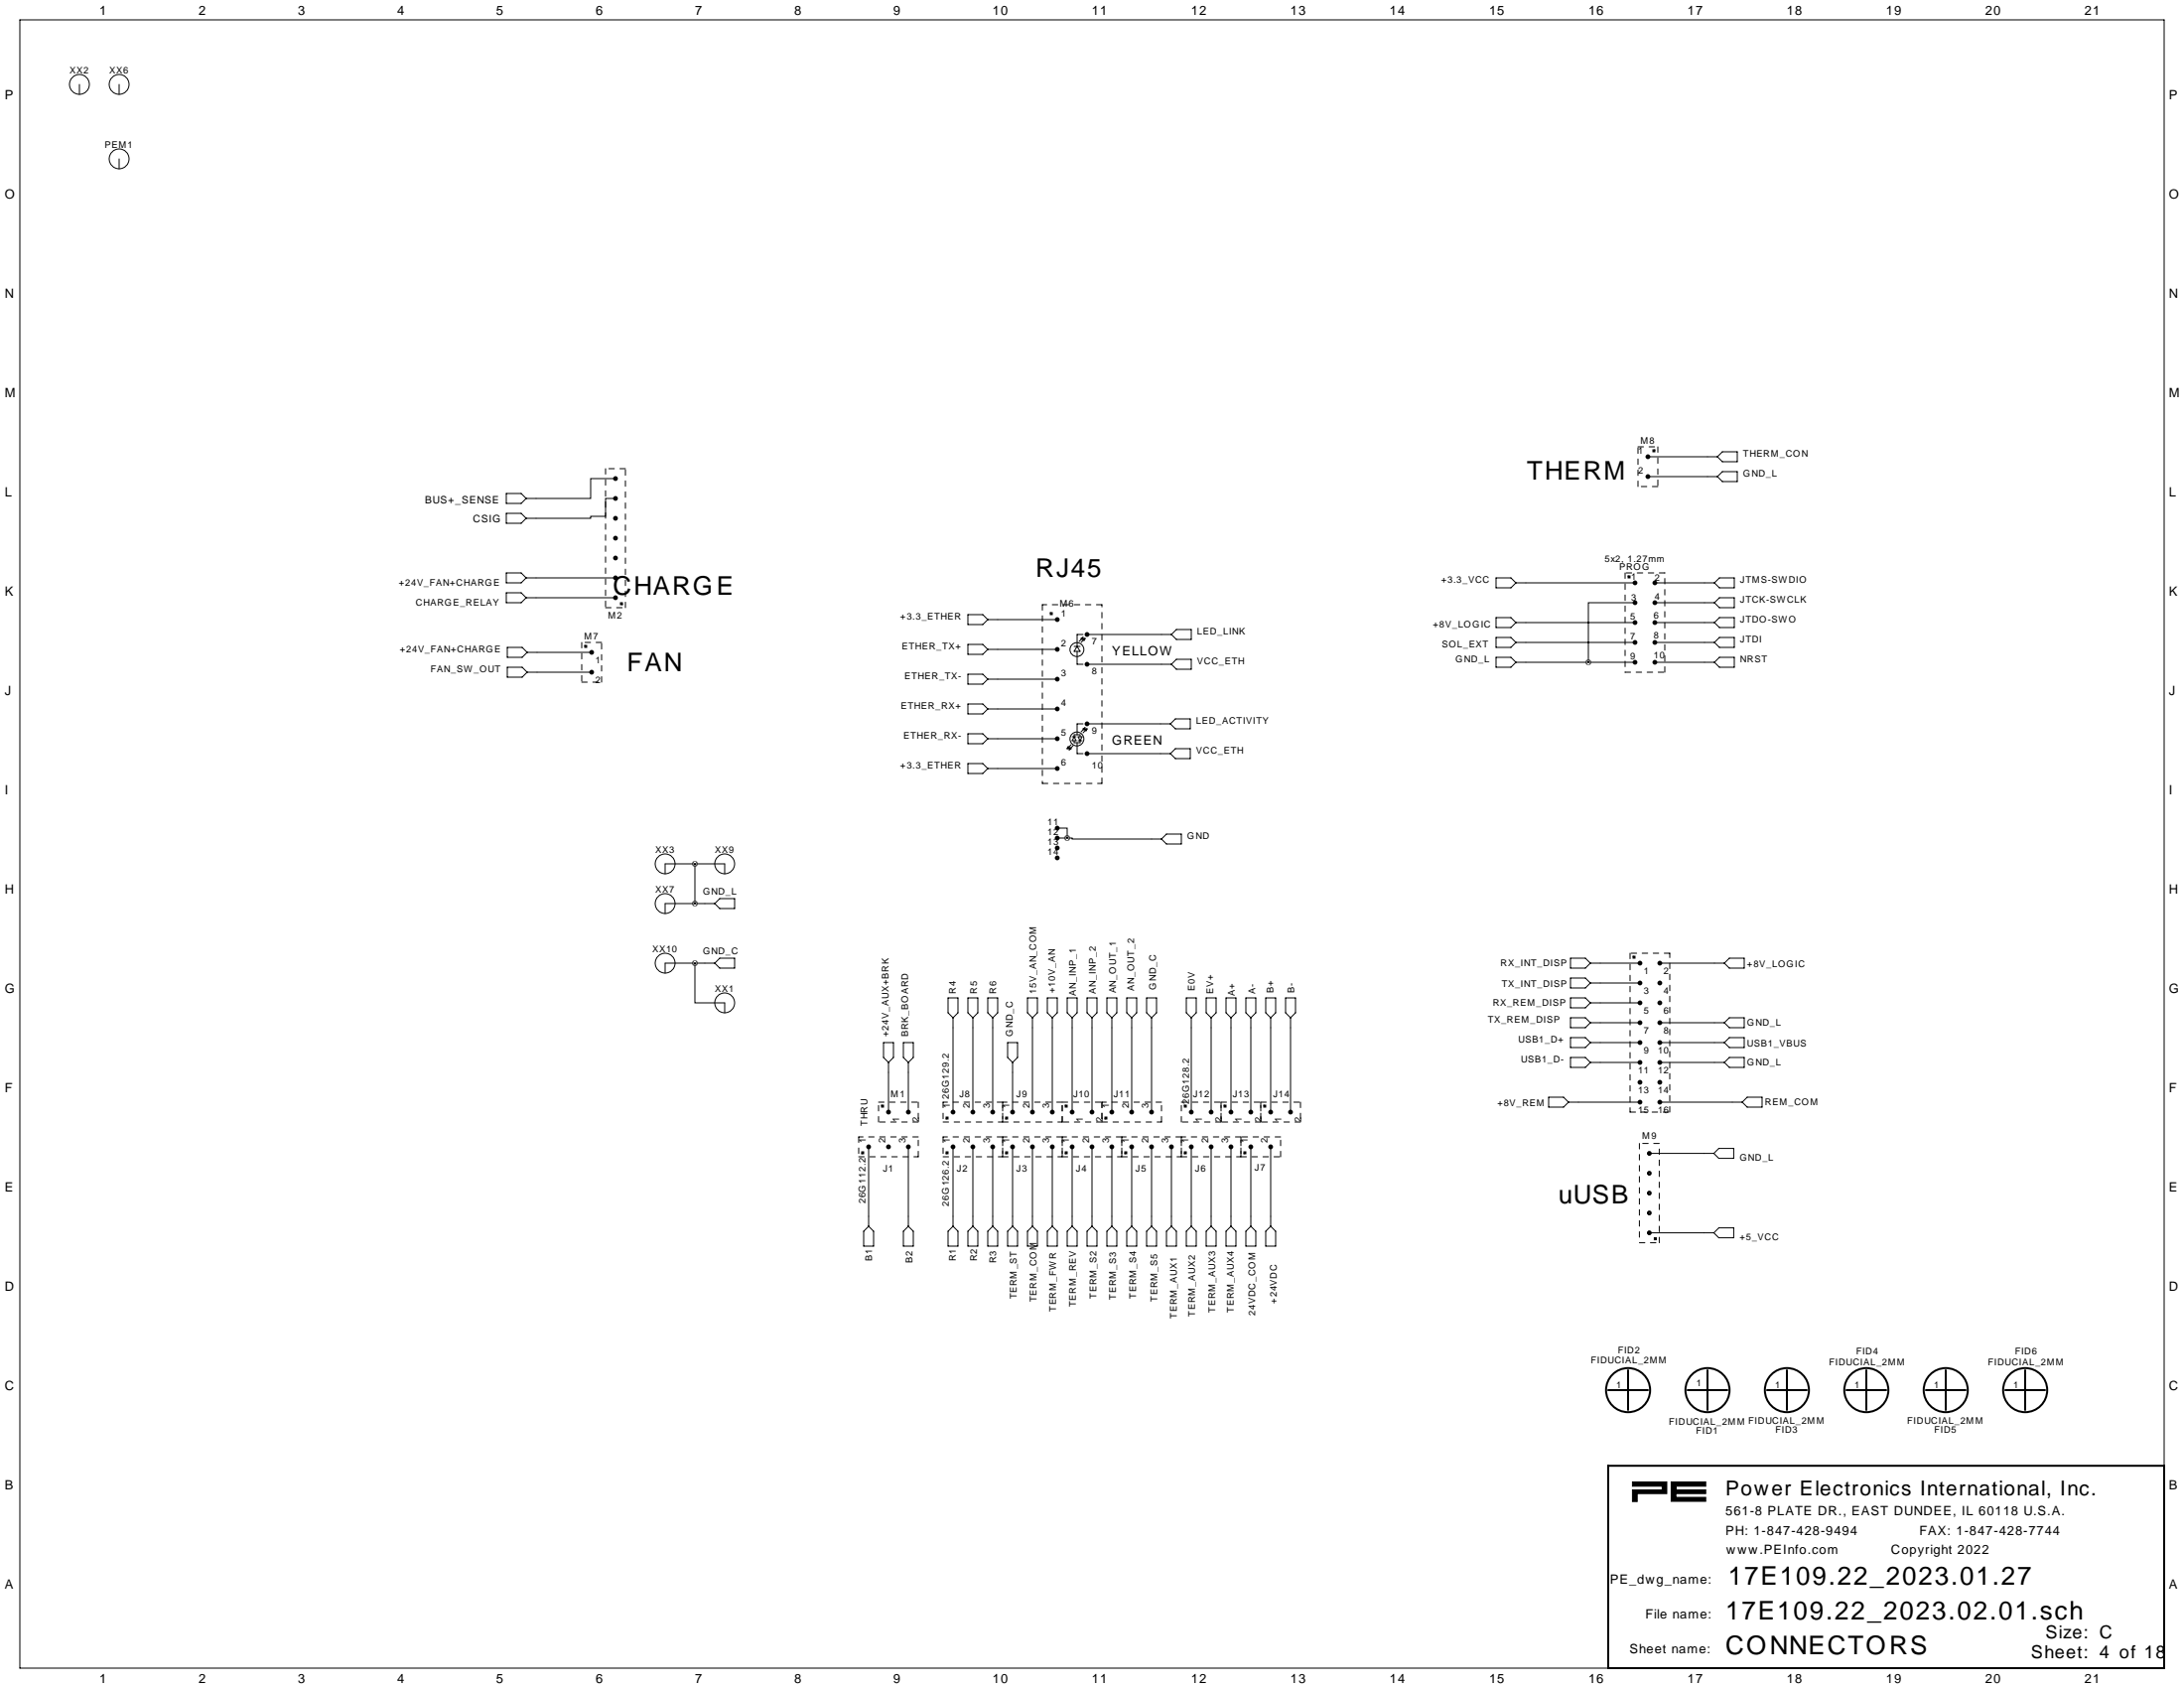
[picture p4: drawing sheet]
<svg xmlns="http://www.w3.org/2000/svg" width="559mm" height="432mm" viewBox="0 0 559 432" stroke-linecap="round" stroke-linejoin="round" font-family="sans-serif">
<g fill="#000" stroke="#000" stroke-width=".25">
<path d="M422.9 115.1h.5v.5h-.5zM158.7 154.2h.6v.5h-.6zM268.7 156.7h.5v.5h-.5zM416.6 147.3h.5v.5h-.5zM149.6 165.1h.5v.5h-.5zM417.8 244.6h.5v.5h-.5zM220.5 294.6h.5v.5h-.5zM225.6 282.7h.5v.5h-.5zM242.1 294.6h.5v.5h-.5zM242.1 285.8h.5v.5h-.5zM257.3 294.6h.5v.5h-.5zM257.3 285.8h.5v.5h-.5z"/>
<path d="M272.5 294.6h.5v.5h-.5zM272.5 282.7h.5v.5h-.5zM282.7 285.8h.5v.5h-.5zM287.8 294.6h.5v.5h-.5zM303 294.6h.5v.5h-.5zM303 282.7h.5v.5h-.5zM313.2 282.7h.5v.5h-.5zM318.3 294.6h.5v.5h-.5zM323.3 282.7h.5v.5h-.5zM423.3 316.6h.5v.5h-.5zM417.7 379.1h8.8v3h-7.6v2h-1.2v-3h7.6v-.9h-7.6zM427.6 379.1h8.8v1.1h-7.5v.9h7.5v1h-7.6v.9h7.6v1h-8.8z"/>
</g>
<g fill="none" stroke="#000" stroke-width=".25">
<path d="M5.1 5.1h548.6v421.6h-548.6zM20.3 21.6v2.5M30.5 21.6v2.5M30.5 40.6v2.6M421.6 116.8h17.8M440.7 115.6h3.8v2.5h-3.8l-1.3-1.3zM129.5 131.3h3.8l1.3 1.3-1.3 1.3h-3.8zM129.5 126.2h3.8l1.3 1.3-1.3 1.3h-3.8zM157.5 122.4h-6.4v5.1h-16.5M157.5 127.5h-2.6v4.6h-3.8v.5h-16.5M421.6 121.9h17.8M439.4 121.9l1.3-1.3h3.8v2.6h-3.8z"/>
<path d="M129.5 146.6h3.8l1.3 1.2-1.3 1.3h-3.8zM129.5 151.6h3.8l1.3 1.3-1.3 1.3h-3.8zM134.6 152.9h22.9M134.6 147.8h22.9M247.6 157.2h3.9l1.2 1.3-1.2 1.3h-3.9zM252.7 158.5h17.8M382.8 147.8h3.8l1.3 1.3-1.3 1.3h-3.8zM382.8 158h3.8l1.3 1.3-1.3 1.2h-3.8zM387.9 149.1h30.4M387.9 159.3h30.4M418.3 154.2h-11.9v15.2M423.4 154.2h15.3"/>
<path d="M423.4 149.1h15.3M423.4 159.3h15.3M438.7 154.2l1.2-1.3h3.8v2.5h-3.8zM438.7 149.1l1.2-1.3h3.8v2.6h-3.8zM438.7 159.3l1.2-1.3h3.8v2.5h-3.8zM129.8 165.6h3.8l1.3 1.3-1.3 1.2h-3.8zM129.8 170.7h3.8l1.3 1.3-1.3 1.2h-3.8zM134.9 166.9h16.5M134.9 172h16.5M247.6 164.8h3.9l1.2 1.3-1.2 1.3h-3.9zM247.6 172.5h3.9l1.2 1.2-1.2 1.3h-3.9zM252.7 173.7h17.8"/>
<path d="M252.7 166.1h17.8M274.8 165.4h1.6M275.6 165.4l.8 1.2h-1.6zM275.6 166.6v3.3h1.5M276.6 163.3l.5-.2-.2 .5zM277.1 162.3h-1.5v3.1M277.1 163.1l-1 1M277.1 163.6l.5-.3-.2 .5zM277.6 163.3l-1 1M278.1 162.3h21.6M278.1 169.9h21.6M299.7 162.3l1.3-1.3h3.8v2.6h-3.8z"/>
<path d="M299.7 169.9l1.3-1.2h3.8v2.5h-3.8zM382.8 163.1h3.8l1.3 1.2-1.3 1.3h-3.8zM382.8 168.1h3.8l1.3 1.3-1.3 1.3h-3.8zM387.9 164.3h30.4M387.9 169.4h30.4M423.4 164.3h15.3M423.4 169.4h15.3M438.7 164.3l1.2-1.2h3.8v2.5h-3.8zM438.7 169.4l1.2-1.3h3.8v2.6h-3.8zM247.6 180.1h3.9l1.2 1.3-1.2 1.2h-3.9zM247.6 187.7h3.9l1.2 1.3-1.2 1.2h-3.9zM247.6 195.3h3.9l1.2 1.3-1.2 1.3h-3.9z"/>
<path d="M252.7 196.6h17.8M252.7 189h17.8M252.7 181.4h17.8M273.3 191l.3 .3-.6 .2zM273.8 191.3l.3 .2-.5 .3zM274.1 190.5l-1.1 1M274.3 188.5h1M274.6 190.8l-1 1M274.8 188.5v-.5h1.6v.5M274.8 189.5v.5h1.6v-.5M274.8 188.5l.5 1h-1zM275.6 190v2.8h1.5"/>
<path d="M275.8 188.5h1.1l-.5 1zM275.8 189.5h1.1M277.1 185.2h-1.5v2.8M277.1 186.4l.5-.2-.2 .5zM277.6 186.2l-1 1M277.6 186.7l.5-.3-.2 .5zM278.1 186.4l-1 1.1M278.1 185.2h21.4M278.1 192.8h21.4M300.7 183.9h3.8v2.5h-3.8l-1.2-1.2zM300.7 191.5h3.8v2.6h-3.8l-1.2-1.3zM270.5 211.8h2.5v2.6"/>
<path d="M270.5 214.4h2.5M273 214.4h1.3v.2h22.9M298.4 213.4h3.9v2.5h-3.9l-1.2-1.3zM170.2 223.5v-2.5h15.2v2.5M177.8 221v10.1M182.9 231.1h-12.7v2.6M184.1 229.9h3.9v2.5h-3.9l-1.2-1.3zM177.8 246.4v10.1h7.6v2.6M182.9 246.4h-12.7v2.5M184.1 245.1h3.9v2.5h-3.9l-1.2-1.2zM242.6 255.3h2.5v3.8l-1.3 1.2-1.2-1.2zM247.6 255.3h2.6v3.8l-1.3 1.2-1.3-1.2z"/>
<path d="M252.7 255.3h2.6v3.8l-1.3 1.2-1.3-1.2zM262.9 255.3h2.5v3.8l-1.2 1.2-1.3-1.2zM268 255.3h2.5v3.8l-1.3 1.2-1.2-1.2zM273 255.3h2.6v3.8l-1.3 1.2-1.3-1.2zM278.1 255.3h2.6v3.8l-1.3 1.2-1.3-1.2zM283.2 255.3h2.6v3.8l-1.3 1.2-1.3-1.2zM288.3 255.3h2.5v3.8l-1.2 1.2-1.3-1.2zM293.4 255.3h2.5v3.8l-1.3 1.2-1.2-1.2zM303.5 255.3h2.6v3.8l-1.3 1.2-1.3-1.2zM308.6 255.3h2.5v3.8l-1.2 1.2-1.3-1.2zM313.7 255.3h2.5v3.8l-1.2 1.2-1.3-1.2zM318.8 255.3h2.5v3.8l-1.3 1.2-1.2-1.2z"/>
<path d="M323.8 255.3h2.6v3.8l-1.3 1.2-1.3-1.2zM328.9 255.3h2.6v3.8l-1.3 1.2-1.3-1.2zM401.8 245.1h3.8l1.3 1.3-1.3 1.2h-3.8zM401.8 255.3h3.8l1.3 1.2-1.3 1.3h-3.8zM401.8 250.2h3.8l1.3 1.3-1.3 1.2h-3.8zM406.9 246.4h12.7M406.9 251.5h12.7M406.9 256.5h12.7M424.7 246.4h16.5M442.5 245.1h3.8v2.5h-3.8l-1.3-1.2zM226.1 266.7h2.5v3.8l-1.3 1.3-1.2-1.3zM227.3 271.8v12.7"/>
<path d="M231.1 266.7h2.6v3.8l-1.3 1.3-1.3-1.3zM232.4 271.8v12.7M243.8 260.3v24.2M248.9 260.3v24.2M254 260.3v24.2M257.8 266.7h2.5v3.8l-1.2 1.3-1.3-1.3zM259.1 271.8v12.7M264.2 260.3v24.2M269.2 260.3v24.2M274.3 260.3v24.2M279.4 260.3v24.2M284.5 260.3v24.2"/>
<path d="M289.6 260.3v24.2M294.6 260.3v24.2M304.8 260.3v24.2M309.9 260.3v24.2M315 260.3v24.2M320 260.3v24.2M325.1 260.3v24.2M330.2 260.3v24.2M401.8 260.3h3.8l1.3 1.3-1.3 1.3h-3.8zM401.8 265.4h3.8l1.3 1.3-1.3 1.3h-3.8zM401.8 270.5h3.8l1.3 1.3-1.3 1.2h-3.8zM406.9 266.7h12.7"/>
<path d="M406.9 261.6h12.7M406.9 271.8h12.7M424.7 266.7h16.5M424.7 261.6h16.5M424.7 271.8h16.5M442.5 260.3h3.8v2.6h-3.8l-1.3-1.3zM442.5 265.4h3.8v2.6h-3.8l-1.3-1.3zM442.5 270.5h3.8v2.5h-3.8l-1.3-1.2zM222.2 293.4v20.3M232.4 293.4v20.3M243.8 293.4v20.3M248.9 293.4v20.3"/>
<path d="M254 293.4v20.3M259.1 293.4v20.3M264.2 293.4v20.3M269.2 293.4v20.3M274.3 293.4v20.3M279.4 293.4v20.3M284.5 293.4v20.3M289.6 293.4v20.3M294.6 293.4v20.3M299.7 293.4v20.3M304.8 293.4v20.3M309.9 293.4v20.3"/>
<path d="M315 293.4v20.3M320 293.4v20.3M325.1 293.4v20.3M396.2 280.7h3.8l1.3 1.2-1.3 1.3h-3.8zM401.3 281.9h18.3M422 295h16.5M424.7 281.9h21.1M439.8 293.8h3.8v2.5h-3.8l-1.3-1.3zM447 280.7h3.8v2.5h-3.8l-1.2-1.3zM221 315l1.2-1.3 1.3 1.3v3.8h-2.5zM231.1 315l1.3-1.3 1.3 1.3v3.8h-2.6zM242.6 315l1.2-1.3 1.3 1.3v3.8h-2.5z"/>
<path d="M247.6 315l1.3-1.3 1.3 1.3v3.8h-2.6zM252.7 315l1.3-1.3 1.3 1.3v3.8h-2.6zM257.8 315l1.3-1.3 1.2 1.3v3.8h-2.5zM264.2 313.7l1.2 1.3v3.8h-2.5v-3.8zM268 315l1.2-1.3 1.3 1.3v3.8h-2.5zM274.3 313.7l1.3 1.3v3.8h-2.6v-3.8zM278.1 315l1.3-1.3 1.3 1.3v3.8h-2.6zM283.2 315l1.3-1.3 1.3 1.3v3.8h-2.6zM288.3 315l1.3-1.3 1.2 1.3v3.8h-2.5zM293.4 315l1.2-1.3 1.3 1.3v3.8h-2.5zM299.7 313.7l1.3 1.3v3.8h-2.6v-3.8zM304.8 313.7l1.3 1.3v3.8h-2.6v-3.8z"/>
<path d="M308.6 315l1.3-1.3 1.2 1.3v3.8h-2.5zM313.7 315l1.3-1.3 1.2 1.3v3.8h-2.5zM318.8 315l1.2-1.3 1.3 1.3v3.8h-2.5zM323.8 315l1.3-1.3 1.3 1.3v3.8h-2.6zM422 315.4h16.5M439.8 314.1h3.8v2.5h-3.8l-1.3-1.2zM411.5 355.6h5.1M431.8 355.6h5.1M452.1 355.6h5.1M472.4 355.6h5.1M492.8 355.6h5M513.1 355.6h5.1"/>
<circle cx="20.3" cy="21.6" r="2.54"/>
<circle cx="30.5" cy="21.6" r="2.54"/>
<circle cx="30.5" cy="40.6" r="2.54"/>
<circle cx="275.5" cy="166.2" r="1.78"/>
<circle cx="275.5" cy="189" r="1.78"/>
<circle cx="170.2" cy="231.1" r="2.54"/>
<circle cx="170.2" cy="221" r="2.54"/>
<circle cx="185.4" cy="221" r="2.54"/>
<circle cx="170.2" cy="246.4" r="2.54"/>
<circle cx="185.4" cy="256.5" r="2.54"/>
</g>
<g fill="none" stroke="#000" stroke-width=".51">
<path d="M411.5 355.6h10.1M416.6 350.5v10.2M431.8 355.6h10.2M436.9 350.5v10.2M452.1 355.6h10.2M457.2 350.5v10.2M472.4 355.6h10.2M477.5 350.5v10.2M492.8 355.6h10.1M497.8 350.5v10.2M513.1 355.6h10.1M518.2 350.5v10.2"/>
<path d="M411.5 375h142.2v51.7h-142.2z"/>
<circle cx="421.6" cy="116.8" r=".36"/>
<circle cx="157.5" cy="132.6" r=".36"/>
<circle cx="157.5" cy="122.4" r=".36"/>
<circle cx="157.5" cy="127.5" r=".36"/>
<circle cx="157.5" cy="137.7" r=".36"/>
<circle cx="421.6" cy="121.9" r=".36"/>
<circle cx="157.5" cy="142.7" r=".36"/>
<circle cx="157.5" cy="147.8" r=".36"/>
<circle cx="157.5" cy="152.9" r=".36"/>
<circle cx="270.5" cy="158.5" r=".36"/>
<circle cx="418.3" cy="159.3" r=".36"/>
<circle cx="418.3" cy="149.1" r=".36"/>
<circle cx="418.3" cy="154.2" r=".36"/>
<circle cx="423.4" cy="159.3" r=".36"/>
<circle cx="423.4" cy="154.2" r=".36"/>
<circle cx="423.4" cy="149.1" r=".36"/>
<circle cx="151.4" cy="172" r=".36"/>
<circle cx="151.4" cy="166.9" r=".36"/>
<circle cx="270.5" cy="173.7" r=".36"/>
<circle cx="270.5" cy="166.1" r=".36"/>
<circle cx="278.1" cy="169.9" r=".36"/>
<circle cx="278.1" cy="162.3" r=".36"/>
<circle cx="418.3" cy="164.3" r=".36"/>
<circle cx="418.3" cy="169.4" r=".36"/>
<circle cx="423.4" cy="164.3" r=".36"/>
<circle cx="423.4" cy="169.4" r=".36"/>
<circle cx="270.5" cy="196.6" r=".36"/>
<circle cx="270.5" cy="181.4" r=".36"/>
<circle cx="270.5" cy="189" r=".36"/>
<circle cx="278.1" cy="192.8" r=".36"/>
<circle cx="278.1" cy="185.2" r=".36"/>
<circle cx="270.5" cy="216.9" r=".36"/>
<circle cx="270.5" cy="211.8" r=".36"/>
<circle cx="270.5" cy="219.5" r=".36"/>
<circle cx="270.5" cy="214.4" r=".36"/>
<circle cx="419.6" cy="251.5" r=".36"/>
<circle cx="419.6" cy="256.5" r=".36"/>
<circle cx="419.6" cy="246.4" r=".36"/>
<circle cx="424.7" cy="251.5" r=".36"/>
<circle cx="424.7" cy="256.5" r=".36"/>
<circle cx="424.7" cy="246.4" r=".36"/>
<circle cx="419.6" cy="276.9" r=".36"/>
<circle cx="419.6" cy="271.8" r=".36"/>
<circle cx="419.6" cy="266.7" r=".36"/>
<circle cx="419.6" cy="261.6" r=".36"/>
<circle cx="424.7" cy="276.9" r=".36"/>
<circle cx="424.7" cy="266.7" r=".36"/>
<circle cx="424.7" cy="261.6" r=".36"/>
<circle cx="424.7" cy="271.8" r=".36"/>
<circle cx="222.3" cy="293.4" r=".36"/>
<circle cx="227.3" cy="293.4" r=".36"/>
<circle cx="227.3" cy="284.5" r=".36"/>
<circle cx="232.4" cy="293.4" r=".36"/>
<circle cx="232.4" cy="284.5" r=".36"/>
<circle cx="243.8" cy="293.4" r=".36"/>
<circle cx="243.8" cy="284.5" r=".36"/>
<circle cx="248.9" cy="284.5" r=".36"/>
<circle cx="248.9" cy="293.4" r=".36"/>
<circle cx="254" cy="293.4" r=".36"/>
<circle cx="254" cy="284.5" r=".36"/>
<circle cx="259.1" cy="284.5" r=".36"/>
<circle cx="259.1" cy="293.4" r=".36"/>
<circle cx="264.2" cy="284.5" r=".36"/>
<circle cx="264.2" cy="293.4" r=".36"/>
<circle cx="269.2" cy="293.4" r=".36"/>
<circle cx="269.2" cy="284.5" r=".36"/>
<circle cx="274.3" cy="293.4" r=".36"/>
<circle cx="274.3" cy="284.5" r=".36"/>
<circle cx="279.4" cy="284.5" r=".36"/>
<circle cx="279.4" cy="293.4" r=".36"/>
<circle cx="284.5" cy="293.4" r=".36"/>
<circle cx="284.5" cy="284.5" r=".36"/>
<circle cx="289.6" cy="293.4" r=".36"/>
<circle cx="289.6" cy="284.5" r=".36"/>
<circle cx="294.6" cy="293.4" r=".36"/>
<circle cx="294.6" cy="284.5" r=".36"/>
<circle cx="299.7" cy="293.4" r=".36"/>
<circle cx="304.8" cy="293.4" r=".36"/>
<circle cx="304.8" cy="284.5" r=".36"/>
<circle cx="309.9" cy="284.5" r=".36"/>
<circle cx="309.9" cy="293.4" r=".36"/>
<circle cx="315" cy="293.4" r=".36"/>
<circle cx="315" cy="284.5" r=".36"/>
<circle cx="320" cy="293.4" r=".36"/>
<circle cx="320" cy="284.5" r=".36"/>
<circle cx="325.1" cy="284.5" r=".36"/>
<circle cx="325.1" cy="293.4" r=".36"/>
<circle cx="330.2" cy="284.5" r=".36"/>
<circle cx="419.6" cy="281.9" r=".36"/>
<circle cx="422" cy="295" r=".36"/>
<circle cx="424.7" cy="281.9" r=".36"/>
<circle cx="422" cy="300.1" r=".36"/>
<circle cx="422" cy="305.2" r=".36"/>
<circle cx="422" cy="310.3" r=".36"/>
<circle cx="422" cy="315.4" r=".36"/>
<circle cx="416.6" cy="355.6" r="5.6"/>
<circle cx="436.9" cy="355.6" r="5.6"/>
<circle cx="457.2" cy="355.6" r="5.6"/>
<circle cx="477.5" cy="355.6" r="5.6"/>
<circle cx="497.8" cy="355.6" r="5.6"/>
<circle cx="518.2" cy="355.6" r="5.6"/>
</g>
<g fill="none" stroke="#000" stroke-width=".25" stroke-dasharray="1.4 1.4">
<path d="M154.9 119.9v35.5M160 119.9h-5.1M419.1 114.3h5.1M424.2 114.3v10.2M419.1 124.5v-10.2M424.2 124.5h-5.1M154.9 155.4h5.1M160 155.4v-35.5M266.7 154.7v45.7M281.9 154.7h-15.2M415.8 146.6v25.4M426 146.6h-10.2"/>
<path d="M148.8 164.3v10.2M148.8 174.5h5.1M153.9 174.5v-10.2M153.9 164.3h-5.1M415.8 172h10.2M426 172v-25.4M266.7 200.4h15.2M281.9 200.4v-45.7M417.1 243.8v40.7M427.2 243.8h-10.1M219.7 295.9h15.2M219.7 290.8v5.1"/>
<path d="M224.8 281.9h10.1M224.8 287v-5.1M234.9 295.9v-5.1M234.9 290.8h-15.2M234.9 281.9v5.1M234.9 287h-10.1M241.3 295.9h15.2M241.3 290.8v5.1M241.3 287h15.2M241.3 281.9v5.1M256.5 295.9v-5.1M256.5 290.8h-15.2"/>
<path d="M256.5 287v-5.1M256.5 281.9h-15.2M256.5 295.9h15.3M256.5 290.8v5.1M256.5 287h15.3M256.5 281.9v5.1M271.8 295.9v-5.1M271.8 290.8h-15.3M271.8 295.9h15.2M271.8 290.8v5.1M271.8 287v-5.1M271.8 281.9h-15.3"/>
<path d="M271.8 281.9h10.1M281.9 281.9v5.1M281.9 287h-10.1M281.9 287h15.3M287 295.9v-5.1M287 290.8h-15.2M287 295.9h15.3M287 290.8v5.1M297.2 287v-5.1M297.2 281.9h-15.3M302.3 295.9h15.2M302.3 290.8v5.1"/>
<path d="M302.3 295.9v-5.1M302.3 290.8h-15.3M302.3 281.9h10.1M302.3 287v-5.1M312.4 281.9h10.2M312.4 287v-5.1M312.4 281.9v5.1M312.4 287h-10.1M317.5 295.9v-5.1M317.5 290.8h-15.2M317.5 295.9h10.2M317.5 290.8v5.1"/>
<path d="M322.6 281.9h10.1M322.6 287v-5.1M322.6 281.9v5.1M322.6 287h-10.2M327.7 295.9v-5.1M327.7 290.8h-10.2M332.7 281.9v5.1M332.7 287h-10.1M417.1 284.5h10.1M419.5 292.5v25.4M424.5 292.5h-5M427.2 284.5v-40.7"/>
<path d="M419.5 317.9h5M424.5 317.9v-25.4"/>
</g>
<path d="M273 214.4a.05 .05 0 0 0 .1 0 .05 .05 0 0 0-.1 0z" fill="#000" stroke="#000" stroke-width="1.3"/>
<g font-size="6.6">
<text x="390.7" y="122.6">THERM</text>
<text x="265" y="147.6">RJ45</text>
<text x="156.9" y="152.1">CHARGE</text>
<text x="160.4" y="171.7">FAN</text>
<text x="398.7" y="307.9">uUSB</text>
<text x="442.2" y="405.4">17E109.22_2023.01.27</text>
<text x="441.5" y="414.3">17E109.22_2023.02.01.sch</text>
<text x="441.5" y="423.2">CONNECTORS</text>
</g>
<text font-size="5.3" x="441.5" y="382.6">Power Electronics International, Inc.</text>
<g font-size="4.6">
<text x="523.3" y="419.1">Size: C</text>
<text x="519.6" y="424.2">Sheet: 4 of 18</text>
</g>
<g font-size="3.3">
<text x="25.4" y="3.8">1</text>
<text x="50.8" y="3.8">2</text>
<text x="76.2" y="3.8">3</text>
<text x="101.6" y="3.8">4</text>
<text x="127" y="3.8">5</text>
<text x="152.4" y="3.8">6</text>
<text x="177.8" y="3.8">7</text>
<text x="203.2" y="3.8">8</text>
<text x="228.6" y="3.8">9</text>
<text x="254" y="3.8">10</text>
<text x="279.4" y="3.8">11</text>
<text x="304.8" y="3.8">12</text>
<text x="330.2" y="3.8">13</text>
<text x="355.6" y="3.8">14</text>
<text x="381" y="3.8">15</text>
<text x="406.4" y="3.8">16</text>
<text x="431.8" y="3.8">17</text>
<text x="457.2" y="3.8">18</text>
<text x="482.6" y="3.8">19</text>
<text x="508" y="3.8">20</text>
<text x="533.4" y="3.8">21</text>
<text x="1.3" y="25.4">P</text>
<text x="555" y="25.4">P</text>
<text x="1.3" y="50.8">O</text>
<text x="555" y="50.8">O</text>
<text x="1.3" y="76.2">N</text>
<text x="555" y="76.2">N</text>
<text x="1.3" y="101.6">M</text>
<text x="555" y="101.6">M</text>
<text x="1.3" y="127">L</text>
<text x="555" y="127">L</text>
<text x="1.3" y="152.4">K</text>
<text x="555" y="152.4">K</text>
<text x="284.5" y="167.6">YELLOW</text>
<text x="1.3" y="177.8">J</text>
<text x="555" y="177.8">J</text>
<text x="284.5" y="190.5">GREEN</text>
<text x="1.3" y="203.2">I</text>
<text x="555" y="203.2">I</text>
<text x="1.3" y="228.6">H</text>
<text x="555" y="228.6">H</text>
<text x="1.3" y="254">G</text>
<text x="555" y="254">G</text>
<text x="1.3" y="279.4">F</text>
<text x="555" y="279.4">F</text>
<text x="1.3" y="304.8">E</text>
<text x="555" y="304.8">E</text>
<text x="1.3" y="330.2">D</text>
<text x="555" y="330.2">D</text>
<text x="1.3" y="355.6">C</text>
<text x="555" y="355.6">C</text>
<text x="1.3" y="381">B</text>
<text x="555" y="381">B</text>
<text x="441.5" y="387.7">561-8 PLATE DR., EAST DUNDEE, IL 60118 U.S.A.</text>
<text x="441.5" y="392.7">PH: 1-847-428-9494</text>
<text x="491.1" y="392.6">FAX: 1-847-428-7744</text>
<text x="441.7" y="397.6">www.PEInfo.com</text>
<text x="483.9" y="397.5">Copyright 2022</text>
<text x="1.3" y="406.4">A</text>
<text x="411.9" y="405.1">PE_dwg_name:</text>
<text x="555" y="406.4">A</text>
<text x="421" y="414">File name:</text>
<text x="416.9" y="422.9">Sheet name:</text>
<text x="25.4" y="430.5">1</text>
<text x="50.8" y="430.5">2</text>
<text x="76.2" y="430.5">3</text>
<text x="101.6" y="430.5">4</text>
<text x="127" y="430.5">5</text>
<text x="152.4" y="430.5">6</text>
<text x="177.8" y="430.5">7</text>
<text x="203.2" y="430.5">8</text>
<text x="228.6" y="430.5">9</text>
<text x="254" y="430.5">10</text>
<text x="279.4" y="430.5">11</text>
<text x="304.8" y="430.5">12</text>
<text x="330.2" y="430.5">13</text>
<text x="355.6" y="430.5">14</text>
<text x="381" y="430.5">15</text>
<text x="406.4" y="430.5">16</text>
<text x="431.8" y="430.5">17</text>
<text x="457.2" y="430.5">18</text>
<text x="482.6" y="430.5">19</text>
<text x="508" y="430.5">20</text>
<text x="533.4" y="430.5">21</text>
</g>
<g font-size="2.6">
<text x="108.8" y="128.7">BUS+_SENSE</text>
<text x="121" y="133.6">CSIG</text>
</g>
<g font-size="2.4">
<text x="17.8" y="18.8">XX2</text>
<text x="28" y="18.8">XX6</text>
<text x="26.8" y="37.8">PEM1</text>
<text x="419.7" y="113.5">M8</text>
<text x="419.2" y="116.1">1</text>
<text x="446" y="116.8">THERM_CON</text>
<text x="419.2" y="121.2">2</text>
<text x="446" y="121.9">GND_L</text>
<text x="410.6" y="143.7">5x2, 1.27mm</text>
<text x="102.1" y="149.8">+24V_FAN+CHARGE</text>
<text x="368.8" y="149.1">+3.3_VCC</text>
<text x="414.3" y="145.8">PROG</text>
<text x="417.4" y="148.3">1</text>
<text x="423.4" y="148.6">2</text>
<text x="445.3" y="149.1">JTMS-SWDIO</text>
<text x="106.4" y="154.9">CHARGE_RELAY</text>
<text x="271.1" y="155.2">M6</text>
<text x="417.4" y="153.7">3</text>
<text x="423.4" y="153.4">4</text>
<text x="445.3" y="154.2">JTCK-SWCLK</text>
<text x="155.6" y="158.2">M2</text>
<text x="230.4" y="158.5">+3.3_ETHER</text>
<text x="271.5" y="157.7">1</text>
<text x="366.7" y="160.5">+8V_LOGIC</text>
<text x="417.1" y="158.5">5</text>
<text x="423.2" y="158.2">6</text>
<text x="445.3" y="159.3">JTDO-SWO</text>
<text x="102.3" y="166.9">+24V_FAN+CHARGE</text>
<text x="149.5" y="163.6">M7</text>
<text x="230.8" y="166.1">ETHER_TX+</text>
<text x="271.5" y="165.4">2</text>
<text x="279.4" y="164.8">7</text>
<text x="306.3" y="162.3">LED_LINK</text>
<text x="368.9" y="165.6">SOL_EXT</text>
<text x="417.1" y="163.6">7</text>
<text x="423.2" y="163.3">8</text>
<text x="445.3" y="164.3">JTDI</text>
<text x="110.2" y="172">FAN_SW_OUT</text>
<text x="152.4" y="169.6">1</text>
<text x="231.5" y="173.7">ETHER_TX-</text>
<text x="271.5" y="173">3</text>
<text x="279.4" y="172.5">8</text>
<text x="306.3" y="169.9">VCC_ETH</text>
<text x="372.4" y="169.4">GND_L</text>
<text x="417.1" y="168.7">9</text>
<text x="423.2" y="168.4">10</text>
<text x="445.3" y="169.4">NRST</text>
<text x="152.4" y="174.7">2</text>
<text x="230.5" y="181.4">ETHER_RX+</text>
<text x="271.5" y="180.6">4</text>
<text x="306.1" y="185.2">LED_ACTIVITY</text>
<text x="231.2" y="189">ETHER_RX-</text>
<text x="271.5" y="188.2">5</text>
<text x="279.4" y="187.7">9</text>
<text x="230.4" y="196.6">+3.3_ETHER</text>
<text x="271.5" y="195.8">6</text>
<text x="279.4" y="196.6">10</text>
<text x="306.1" y="192.8">VCC_ETH</text>
<text x="268" y="211.1">11</text>
<text x="268" y="213.6">12</text>
<text x="303.8" y="214.6">GND</text>
<text x="167.7" y="218.2">XX3</text>
<text x="182.9" y="218.2">XX9</text>
<text x="268" y="216.2">13</text>
<text x="268" y="218.7">14</text>
<text x="167.7" y="228.3">XX7</text>
<text x="179.8" y="228.8">GND_L</text>
<text x="166.9" y="243.6">XX10</text>
<text x="179.8" y="244">GND_C</text>
<text x="383.9" y="247.1">RX_INT_DISP</text>
<text x="420.6" y="249.1">1</text>
<text x="425.7" y="249.1">2</text>
<text x="447" y="247.4">+8V_LOGIC</text>
<text x="182.9" y="253.7">XX1</text>
<text x="244.5" y="254.2" transform="rotate(-90 244.5 254.2)">R4</text>
<text x="250" y="254.2" transform="rotate(-90 250 254.2)">R5</text>
<text x="254.9" y="254.2" transform="rotate(-90 254.9 254.2)">R6</text>
<text x="265.1" y="254.3" transform="rotate(-90 265.1 254.3)">15V_AN_COM</text>
<text x="270" y="254.1" transform="rotate(-90 270 254.1)">+10V_AN</text>
<text x="275.3" y="254.8" transform="rotate(-90 275.3 254.8)">AN_INP_1</text>
<text x="280.4" y="254.3" transform="rotate(-90 280.4 254.3)">AN_INP_2</text>
<text x="285.5" y="254.1" transform="rotate(-90 285.5 254.1)">AN_OUT_1</text>
<text x="290.2" y="253.5" transform="rotate(-90 290.2 253.5)">AN_OUT_2</text>
<text x="295.8" y="253.2" transform="rotate(-90 295.8 253.2)">GND_C</text>
<text x="305.7" y="253.4" transform="rotate(-90 305.7 253.4)">E0V</text>
<text x="310.4" y="254.3" transform="rotate(-90 310.4 254.3)">EV+</text>
<text x="315.9" y="254.7" transform="rotate(-90 315.9 254.7)">A+</text>
<text x="321.2" y="254.4" transform="rotate(-90 321.2 254.4)">A-</text>
<text x="325.9" y="254.1" transform="rotate(-90 325.9 254.1)">B+</text>
<text x="331.2" y="254" transform="rotate(-90 331.2 254)">B-</text>
<text x="381.9" y="257.3">RX_REM_DISP</text>
<text x="384.2" y="252.5">TX_INT_DISP</text>
<text x="420.6" y="254.2">3</text>
<text x="425.7" y="254.2">4</text>
<text x="380.7" y="261.6">TX_REM_DISP</text>
<text x="420.6" y="259.3">5</text>
<text x="425.7" y="259.3">6</text>
<text x="447" y="262.4">GND_L</text>
<text x="227.3" y="265.2" transform="rotate(-90 227.3 265.2)">+24V_AUX+BRK</text>
<text x="232.4" y="265.2" transform="rotate(-90 232.4 265.2)">BRK_BOARD</text>
<text x="259.1" y="265.2" transform="rotate(-90 259.1 265.2)">GND_C</text>
<text x="388.5" y="266.7">USB1_D+</text>
<text x="420.6" y="264.4">7</text>
<text x="420.6" y="269.4">9</text>
<text x="424.2" y="269.4">10</text>
<text x="425.7" y="264.4">8</text>
<text x="447" y="267.7">USB1_VBUS</text>
<text x="389.2" y="271.8">USB1_D-</text>
<text x="419.1" y="274.5">11</text>
<text x="424.2" y="274.5">12</text>
<text x="447" y="272.5">GND_L</text>
<text x="227.9" y="280.8">M1</text>
<text x="242.8" y="281.2" transform="rotate(-90 242.8 281.2)">26G129.2</text>
<text x="245.5" y="280.8">J8</text>
<text x="260.1" y="280.8">J9</text>
<text x="274.6" y="280.8">J10</text>
<text x="284.9" y="280.8">J11</text>
<text x="305.3" y="280.8">J12</text>
<text x="315.4" y="280.8">J13</text>
<text x="325.8" y="280.8">J14</text>
<text x="419.1" y="279.6">13</text>
<text x="424.2" y="279.6">14</text>
<text x="230.1" y="287" transform="rotate(-90 230.1 287)">1</text>
<text x="235.1" y="287" transform="rotate(-90 235.1 287)">2</text>
<text x="243.1" y="283.5" transform="rotate(-90 243.1 283.5)">1</text>
<text x="248.2" y="283.5" transform="rotate(-90 248.2 283.5)">2</text>
<text x="253.2" y="283.5" transform="rotate(-90 253.2 283.5)">3</text>
<text x="258.3" y="283.5" transform="rotate(-90 258.3 283.5)">1</text>
<text x="263.4" y="283.5" transform="rotate(-90 263.4 283.5)">2</text>
<text x="268.5" y="283.5" transform="rotate(-90 268.5 283.5)">3</text>
<text x="277.1" y="287" transform="rotate(-90 277.1 287)">1</text>
<text x="282.1" y="287" transform="rotate(-90 282.1 287)">2</text>
<text x="283.7" y="283.5" transform="rotate(-90 283.7 283.5)">1</text>
<text x="288.8" y="283.5" transform="rotate(-90 288.8 283.5)">2</text>
<text x="293.9" y="283.5" transform="rotate(-90 293.9 283.5)">3</text>
<text x="304.2" y="282.5" transform="rotate(-90 304.2 282.5)">26G128.2</text>
<text x="307.5" y="287" transform="rotate(-90 307.5 287)">1</text>
<text x="312.6" y="287" transform="rotate(-90 312.6 287)">2</text>
<text x="317.7" y="287" transform="rotate(-90 317.7 287)">1</text>
<text x="322.8" y="287" transform="rotate(-90 322.8 287)">2</text>
<text x="327.9" y="287" transform="rotate(-90 327.9 287)">1</text>
<text x="332.9" y="287" transform="rotate(-90 332.9 287)">2</text>
<text x="383.1" y="283">+8V_REM</text>
<text x="419.1" y="284.7">15</text>
<text x="424.2" y="284.7">16</text>
<text x="451.6" y="282.7">REM_COM</text>
<text x="221.5" y="292.4" transform="rotate(-90 221.5 292.4)">1</text>
<text x="221.9" y="288" transform="rotate(-90 221.9 288)">THRU</text>
<text x="226.6" y="292.4" transform="rotate(-90 226.6 292.4)">2</text>
<text x="231.6" y="292.4" transform="rotate(-90 231.6 292.4)">3</text>
<text x="243.1" y="292.4" transform="rotate(-90 243.1 292.4)">1</text>
<text x="248.2" y="292.4" transform="rotate(-90 248.2 292.4)">2</text>
<text x="253.2" y="292.4" transform="rotate(-90 253.2 292.4)">3</text>
<text x="258.3" y="292.4" transform="rotate(-90 258.3 292.4)">1</text>
<text x="263.4" y="292.4" transform="rotate(-90 263.4 292.4)">2</text>
<text x="268.5" y="292.4" transform="rotate(-90 268.5 292.4)">3</text>
<text x="273.6" y="292.4" transform="rotate(-90 273.6 292.4)">1</text>
<text x="278.6" y="292.4" transform="rotate(-90 278.6 292.4)">2</text>
<text x="283.7" y="292.4" transform="rotate(-90 283.7 292.4)">3</text>
<text x="288.8" y="292.4" transform="rotate(-90 288.8 292.4)">1</text>
<text x="293.9" y="292.4" transform="rotate(-90 293.9 292.4)">2</text>
<text x="299" y="292.4" transform="rotate(-90 299 292.4)">3</text>
<text x="304" y="292.4" transform="rotate(-90 304 292.4)">1</text>
<text x="309.1" y="292.4" transform="rotate(-90 309.1 292.4)">2</text>
<text x="314.2" y="292.4" transform="rotate(-90 314.2 292.4)">3</text>
<text x="319.3" y="292.4" transform="rotate(-90 319.3 292.4)">1</text>
<text x="324.4" y="292.4" transform="rotate(-90 324.4 292.4)">2</text>
<text x="420.2" y="291.2">M9</text>
<text x="226" y="299.7">J1</text>
<text x="244.9" y="299.7">J2</text>
<text x="260.1" y="299.7">J3</text>
<text x="275.3" y="299.7">J4</text>
<text x="290.6" y="299.7">J5</text>
<text x="305.8" y="299.7">J6</text>
<text x="321.1" y="299.5">J7</text>
<text x="445.1" y="297">GND_L</text>
<text x="221.4" y="307.9" transform="rotate(-90 221.4 307.9)">26G112.2</text>
<text x="242.8" y="308.5" transform="rotate(-90 242.8 308.5)">26G126.2</text>
<text x="445.1" y="317.3">+5_VCC</text>
<text x="223.1" y="322.5" transform="rotate(-90 223.1 322.5)">B1</text>
<text x="233.5" y="323.1" transform="rotate(-90 233.5 323.1)">B2</text>
<text x="244.5" y="322.6" transform="rotate(-90 244.5 322.6)">R1</text>
<text x="250" y="322.6" transform="rotate(-90 250 322.6)">R2</text>
<text x="254.9" y="323.2" transform="rotate(-90 254.9 323.2)">R3</text>
<text x="260.1" y="332.3" transform="rotate(-90 260.1 332.3)">TERM_ST</text>
<text x="265.2" y="333" transform="rotate(-90 265.2 333)">TERM_COM</text>
<text x="270.2" y="335.5" transform="rotate(-90 270.2 335.5)">TERM_FWR</text>
<text x="275.3" y="334.3" transform="rotate(-90 275.3 334.3)">TERM_REV</text>
<text x="280.6" y="332.2" transform="rotate(-90 280.6 332.2)">TERM_S2</text>
<text x="285.5" y="332.4" transform="rotate(-90 285.5 332.4)">TERM_S3</text>
<text x="290.7" y="332.1" transform="rotate(-90 290.7 332.1)">TERM_S4</text>
<text x="296.1" y="332.9" transform="rotate(-90 296.1 332.9)">TERM_S5</text>
<text x="310.9" y="335.7" transform="rotate(-90 310.9 335.7)">TERM_AUX3</text>
<text x="315.7" y="335.7" transform="rotate(-90 315.7 335.7)">TERM_AUX4</text>
<text x="326.7" y="333.5" transform="rotate(-90 326.7 333.5)">+24VDC</text>
<text x="301.1" y="337.3" transform="rotate(-90 301.1 337.3)">TERM_AUX1</text>
<text x="305.8" y="336.7" transform="rotate(-90 305.8 336.7)">TERM_AUX2</text>
<text x="321.2" y="336.5" transform="rotate(-90 321.2 336.5)">24VDC_COM</text>
<text x="413.9" y="346.2">FID2</text>
<text x="474.9" y="346.6">FID4</text>
<text x="515.5" y="346.6">FID6</text>
<text x="407" y="348.7">FIDUCIAL_2MM</text>
<text x="468" y="349.1">FIDUCIAL_2MM</text>
<text x="508.6" y="349.1">FIDUCIAL_2MM</text>
<text x="413.5" y="355.1">1</text>
<text x="434.1" y="354.7">1</text>
<text x="454.2" y="355.1">1</text>
<text x="474.5" y="355.1">1</text>
<text x="494.8" y="355.1">1</text>
<text x="515.1" y="355.1">1</text>
<text x="427" y="364.5">FIDUCIAL_2MM FIDUCIAL_2MM</text>
<text x="488" y="364.3">FIDUCIAL_2MM</text>
<text x="434" y="366.8">FID1</text>
<text x="454.3" y="366.6">FID3</text>
<text x="494.9" y="366.6">FID5</text>
</g>
</svg>
